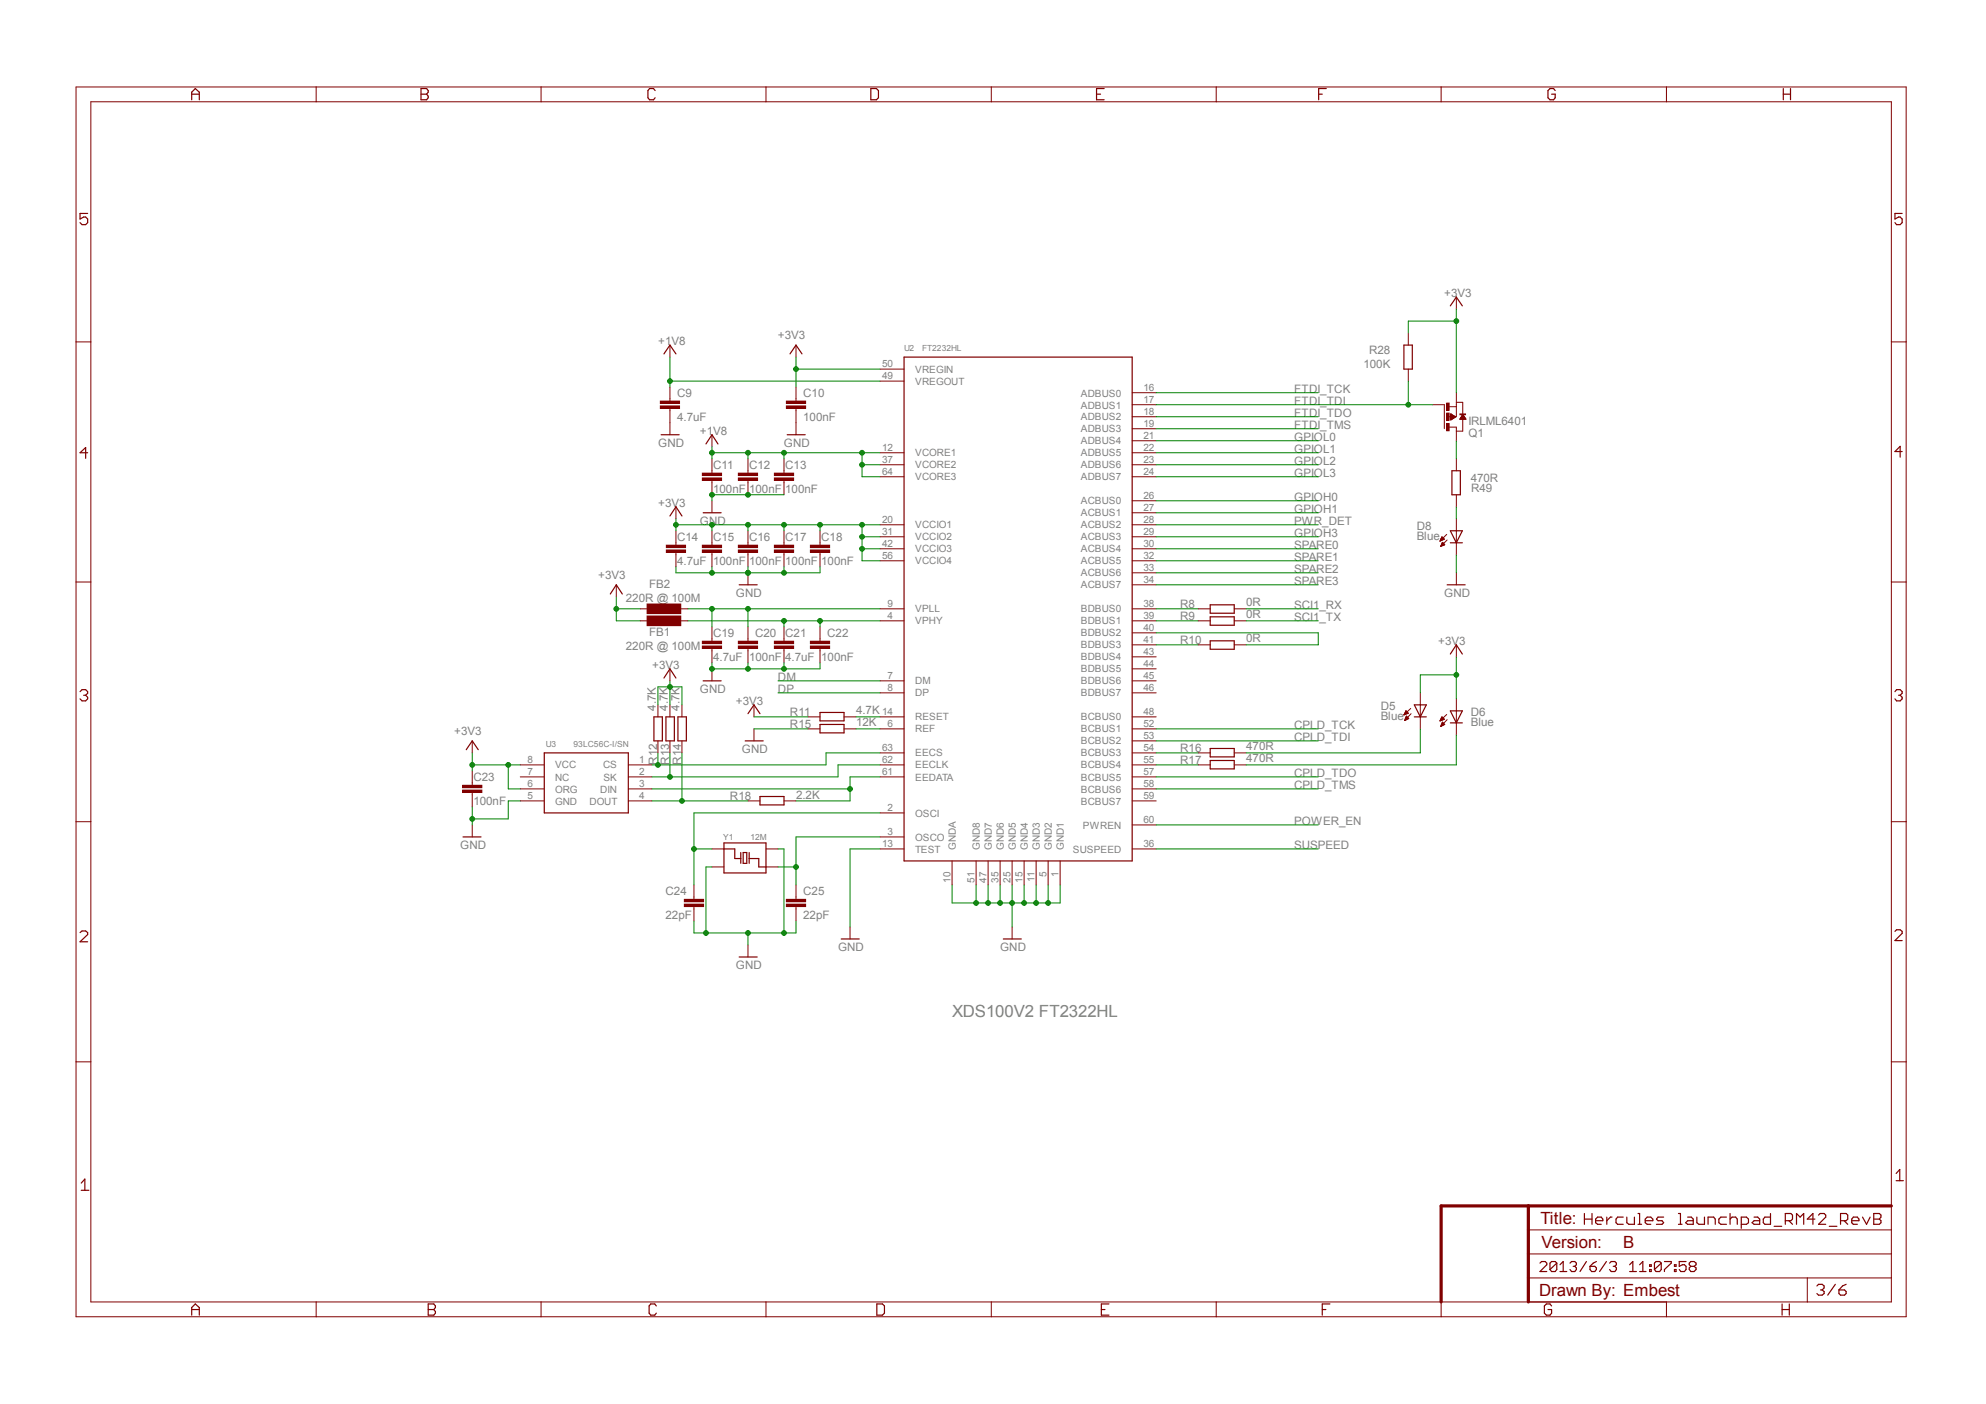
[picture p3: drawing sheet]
<svg xmlns="http://www.w3.org/2000/svg" width="420mm" height="297mm" viewBox="0 0 420 297" stroke-linecap="round" stroke-linejoin="round" font-family="sans-serif">
<g fill="none" stroke="#800000" stroke-width=".21">
<path d="M16.1 18.4h387.2v260.2h-387.2zM66.9 18.4v3.1M114.5 18.4v3.1M162.1 18.4v3.1M209.7 18.4v3.1M257.3 18.4v3.1M304.9 18.4v3.1M352.6 18.4v3.1M19.2 21.5h380.9v253.9h-380.9zM16.1 72.3h3.1M141.7 73v2.6M168.4 73v2.6"/>
<path d="M186.2 78.1h5.1M400.1 72.3h3.2M141.7 89.4v2.6M150.6 92v2.5M168.4 89.4v2.6M186.2 98.3h5.1M186.2 95.8h5.1M186.2 80.6h5.1M239.5 98.3h5.1M239.5 95.8h5.1M239.5 93.2h5.1M239.5 90.7h5.1"/>
<path d="M239.5 88.2h5.1M239.5 85.6h5.1M239.5 83.1h5.1M143 107.2v2.6M150.6 105.9v2.6M186.2 111h5.1M186.2 113.6h5.1M186.2 116.1h5.1M186.2 100.9h5.1M186.2 118.6h5.1M239.5 111h5.1M239.5 113.6h5.1"/>
<path d="M239.5 116.1h5.1M239.5 100.9h5.1M239.5 118.6h5.1M239.5 108.5h5.1M239.5 105.9h5.1M16.1 123.1h3.1M130.4 123.7v2.6M158.2 121.2v2.5M186.2 131.3h5.1M186.2 128.8h5.1M239.5 131.3h5.1M239.5 128.8h5.1"/>
<path d="M239.5 139h5.1M239.5 136.4h5.1M239.5 133.9h5.1M239.5 123.7h5.1M239.5 121.2h5.1M308.1 136.4v2.6M400.1 123.1h3.2M99.9 156.7v2.6M141.7 141.5v2.5M150.6 141.5v2.5M159.5 149.1v2.6M159.5 154.2v2.5"/>
<path d="M186.2 151.7h5.1M186.2 154.2h5.1M186.2 144h5.1M186.2 146.6h5.1M186.2 159.3h5.1M239.5 151.7h5.1M239.5 154.2h5.1M239.5 144h5.1M239.5 146.6h5.1M239.5 159.3h5.1M239.5 156.7h5.1M239.5 141.5h5.1"/>
<path d="M297 151.2h.1M297.1 151.2h.2M297.1 151.1h.3M297.2 151h.6M297.2 150.9h.7M297.2 152.4h.1M297.2 152.3h.2M297.3 150.8h.6M297.3 150.7h.5M297.3 152.3h.3M297.3 152.2h.5M297.3 152.1h.6"/>
<path d="M297.3 150.7h.4M297.3 150.6h.3M297.3 150.5h.2M297.3 152h.7M297.3 151.9h.6M297.4 150.4l-.4 .8M297.4 150.4l.5 .5M297.4 150.4h.1M297.4 151.8h.5M297.4 151.8h.4M297.5 151.7h.2M297.5 151.6h.1"/>
<path d="M297.9 150.9l-.9 .3M298 152l-.5-.5-.3 .9M298 152l-.8 .4M298.4 149.9l-1.4 1.3M298.5 151l-1.3 1.4M300.5 146.6v7.6M304.7 152.4h.3M304.7 152.3h.5M304.7 152.5h.1M304.8 152.3h.6M304.8 152.2h.8M304.8 153.6h.2"/>
<path d="M304.9 152.1h.6M304.9 152h.5M304.9 151.9h.4M304.9 153.5h.2M304.9 153.4h.4M304.9 153.4h.6M305 151.8h.2M305 151.8h.1M305 153.3h.6M305 153.2h.5M305.1 153.1h.4M305.1 153h.3"/>
<path d="M305.1 152.9h.2M305.1 152.9h.1M305.6 152.2l-.5-.5-.5 .8M305.6 152.2l-1 .3M305.6 153.3l-.5-.5-.3 .9M305.6 153.3l-.8 .4M306.1 151.2l-1.5 1.3M306.2 152.3l-1.4 1.4M308.1 147.9v7.6M16.1 173.8h3.1M99.9 174.5v2.6M110.1 161.8h5"/>
<path d="M110.1 164.4h5M110.1 169.4h5M110.1 166.9h5M132.9 161.8h5M132.9 164.4h5M132.9 169.4h5M132.9 166.9h5M150.6 179.6h2.6M162.1 179.6h2.5M186.2 161.8h5.1M186.2 164.4h5.1M186.2 172h5.1"/>
<path d="M186.2 177.1h5.1M186.2 179.6h5.1M239.5 161.8h5.1M239.5 164.4h5.1M239.5 179.6h5.1M239.5 174.5h5.1M239.5 169.4h5.1M239.5 166.9h5.1M400.1 173.8h3.2M150.6 183.4h2.6M158.2 199.9v2.6M162.1 183.4h2.5"/>
<path d="M179.8 196.1v2.6M201.4 182.1v5.1M206.5 182.1v5.1M209 182.1v5.1M211.6 182.1v5.1M214.1 182.1v5.1M214.1 196.1v2.6M216.7 182.1v5.1M219.2 182.1v5.1M221.7 182.1v5.1M224.3 182.1v5.1M16.1 224.6h3.1"/>
<path d="M400.1 224.6h3.2M66.9 275.4v3.2M114.5 275.4v3.2M162.1 275.4v3.2M209.7 275.4v3.2M257.3 275.4v3.2M304.9 275.4v3.2M323.3 270.4h76.8M323.3 265.3h76.8M323.3 260.2h76.8M352.6 275.4v3.2M382.4 270.4v5"/>
</g>
<path d="M323.3 255.1v20.3M400.1 255.1h-95.2v20.3" fill="none" stroke="#800000" stroke-width=".68"/>
<g fill="none" stroke="#800000" stroke-width=".25">
<path d="M40.6 19.9h1.6M89.1 18.7h1.2l.3 .5v.3l-.3 .4 .3 .4v.4l-.3 .4h-1.2zM89.1 19.9h1.2M138.6 19.2l-.3-.5h-.9l-.3 .5v1.5l.3 .4h.9l.3-.4M184.2 18.7h1.2l.4 .5v1.5l-.4 .4h-1.2zM232 19.9h.8M233.6 18.7h-1.6v2.4h1.6M279 19.9h.7M280.6 18.7h-1.6v2.4M329 19.2l-.3-.5h-.8l-.4 .5v1.5l.4 .4h.8l.3-.4v-.8h-.7M377.3 18.7v2.4M377.3 19.9h1.5"/>
<path d="M378.8 18.7v2.4M40.6 21.1v-1.6l.7-.8 .9 .8v1.6M18.5 45.2h-1.6v1.1l.8-.4h.4l.4 .4v.8l-.4 .4h-.7l-.5-.4M402.4 45.2h-1.5v1.1l.8-.4h.3l.4 .4v.8l-.4 .4h-.8l-.3-.4M140.5 74.9l1.2-1.9 1.3 1.9M167.1 74.9l1.3-1.9 1.3 1.9M191.3 75.6h48.2v106.5h-48.2zM18.5 95.8h-1.6l1.2-1.1v2.3M139.9 92h3.8M149.4 93.9l1.2-1.9 1.3 1.9M166.5 92h3.8M402.4 95.5h-1.5l1.1-1.1v2.3"/>
<path d="M141.7 109.2l1.3-2 1.3 2M148.8 108.5h3.8M129.1 125.7l1.3-2 1.3 2M156.4 123.7h3.8M306.8 138.4l1.3-2 1.3 2M16.9 146.3l.5-.4h.7l.4 .4v.4l-.4 .4M17.7 147.1h.4M18.1 147.1l.4 .4v.4l-.4 .4h-.7l-.5-.4M98.6 158.6l1.3-1.9 1.3 1.9M115.1 159.3h17.8v12.7h-17.8zM140.5 143.5l1.2-2 1.3 2M148.8 144h3.8"/>
<path d="M157.6 156.7h3.9M158.2 151l1.3-1.9 1.3 1.9M299.2 149.1h2.6l-1.3 2.6zM299.2 151.7h2.6M306.8 150.4h2.6l-1.3 2.5zM306.8 152.9h2.6M400.9 146.3l.3-.4h.8l.4 .4v.4l-.4 .4M401.7 147.1h.3M402 147.1l.4 .4v.4l-.4 .4h-.8l-.3-.4M98 177.1h3.8M153.2 178.3h8.9v6.4h-8.9zM153.2 179.6h2.2v2h1.3"/>
<path d="M16.9 197.3l.5-.3h.7l.4 .3v.4l-1.6 1.5h1.6M156.7 180.4v2.3M157.2 180.4h.8v2.3h-.8zM158.5 180.4v2.3M158.5 181.6h2v1.8h1.6M178 198.7h3.8M212.3 198.7h3.8M400.9 197l.3-.3h.8l.4 .3v.5l-1.5 1.5h1.5M156.4 202.5h3.8M17.2 250.3l.7-.8v2.3M17.2 251.8h1.6M335.2 256.7v2.3"/>
<path d="M335.2 257.9h1.6M336.8 256.7v2.3M337.6 258.3h1.5v-.4l-.3-.4h-.8l-.4 .4v.8l.4 .3h.8M339.9 257.5v1.5M341 257.5h-.3l-.8 .8M343.4 257.5h-1.2l-.3 .4v.8l.3 .3h1.2M344.2 257.5v1.2l.4 .3h1.2v-1.5M346.5 259h.8M346.5 256.7h.4v2.3M348.1 258.3h1.6v-.4l-.5-.4h-.7l-.4 .4v.8l.4 .3h.7M352 257.5h-1.2l-.4 .4 .4 .4h.8l.4 .4-.4 .3h-1.2M355.1 259h.8"/>
<path d="M355.1 256.7h.4v2.3M357 257.5h.8l.4 .4v1.1h-1.2l-.4-.3 .4-.4h1.2M359 257.5v1.2l.4 .3h1.2v-1.5M361.4 259v-1.5h1.1l.4 .4v1.1M365.3 257.5h-1.2l-.5 .4v.8l.5 .3h1.2M366 257.9l.4-.4h.8l.3 .4v1.1M366 256.7v2.3M368.4 259h1.1l.4-.3v-.8l-.4-.4h-1.1v2.4M371.1 257.5h.8l.4 .4v1.1h-1.2l-.4-.3 .4-.4h1.2M374.6 256.7v2.3h-1.2l-.4-.3v-.8l.4-.4h1.2M375.3 259.4h1.6M377.7 258.3h1.2l.3-.4v-.8l-.3-.4h-1.2v2.3"/>
<path d="M378.5 258.3l.7 .7M380.1 259v-2.3l.7 .8 .8-.8v2.3M384 257.9h-1.6l1.1-1.2v2.3M384.7 257.1l.4-.4h.8l.3 .4v.4l-1.5 1.5h1.5M387 259.4h1.6M389.4 258.3h1.2l.3-.4v-.8l-.3-.4h-1.2v2.3M390.1 258.3l.8 .7M391.8 258.3h1.5v-.4l-.4-.4h-.8l-.3 .4v.8l.3 .3h.8M394 257.5l.9 1.5 .7-1.5M396.4 257.9h1.2M396.4 256.7h1.2l.3 .4v.4l-.3 .4 .3 .4v.4l-.3 .3h-1.2zM401.2 248.3l.7-.9v2.4"/>
<path d="M401.2 249.8h1.5M40.6 278.2v-1.6l.7-.7 .9 .7v1.6M40.6 277.1h1.6M90.6 277.1h1.2M90.6 275.9h1.2l.3 .4v.3l-.3 .5 .3 .4v.3l-.3 .4h-1.2zM138.9 276.3l-.4-.4h-.8l-.4 .4v1.5l.4 .4h.8l.4-.4M185.5 275.9h1.2l.4 .4v1.5l-.4 .4h-1.2zM233 277.1h.8M234.6 275.9h-1.6v2.3h1.6M279.7 277.1h.8M281.3 275.9h-1.6v2.3M325.8 267.2l.3-.3h.8l.3 .3v.4l-1.4 1.4h1.4"/>
<path d="M328.3 276.3l-.4-.4h-.7l-.5 .4v1.5l.5 .4h.7l.4-.4v-.7h-.8M329.4 267.2v1.4l-.4 .4h-.7l-.4-.4M329.4 267.2l-.4-.3h-.7l-.4 .3v1.4M329.4 267.2l-1.5 1.4M330 269h1.5M330 267.6l.7-.7v2.1M332.1 267.2l.4-.3h.7l.3 .3v.4l-.3 .3M332.8 267.9h.4M333.2 267.9l.3 .4v.3l-.3 .4h-.7l-.4-.4M335.6 266.9l-1.3 2.1M336.4 267.9h1l.3 .4v.3l-.3 .4h-.7l-.3-.4zM337.7 266.9l-.6 .3-.7 .7"/>
<path d="M339.9 266.9l-1.5 2.1M340.5 267.2l.4-.3h.7l.4 .3v.4l-.4 .3M341.3 267.9h.3M341.6 267.9l.4 .4v.3l-.4 .4h-.7l-.4-.4M344.8 269h1.4M344.8 267.6l.6-.7v2.1M346.9 269h1.3M346.9 267.6l.7-.7v2.1M349 268.6h.3v.4h-.3zM349 267.6h.3v.3h-.3zM351.5 267.2v1.4l-.4 .4h-.7l-.4-.4M351.5 267.2l-.4-.3h-.7l-.4 .3v1.4"/>
<path d="M351.5 267.2l-1.5 1.4M352.1 266.9h1.5v.3l-1.5 1.4v.4M354.2 268.6h.4v.4h-.4zM354.2 267.6h.4v.3h-.4zM356.7 266.9h-1.4v1l.6-.3h.5l.3 .3v.7l-.3 .4h-.8l-.3-.4M357.7 267.9l-.3-.3v-.4l.3-.3h.7l.4 .3v.4l-.4 .3M357.7 267.9l-.3 .4v.3l.3 .4h.7l.4-.4v-.3l-.4-.4M357.7 267.9h.7M377 277.1h1.5M377 275.9v2.3M378.5 275.9v2.3M384.4 272.1l.3-.4h.8l.4 .4v.4l-.4 .4"/>
<path d="M385.1 272.9h.4M385.5 272.9l.4 .3v.5l-.4 .3h-.8l-.3-.3M388.3 271.7l-1.6 2.3M389 272.9h1.2l.4 .3v.5l-.4 .3h-.8l-.4-.3zM390.6 271.7l-.8 .4-.8 .8"/>
</g>
<path d="M136.9 127.8h7.1v2h-7.1z" fill-rule="evenodd" fill="#800000"/>
<path d="M135.5 128.8h2.4M136.9 127.8h7.1v2h-7.1zM143 128.8h2.5" fill="none" stroke="#800000" stroke-width=".21"/>
<path d="M136.9 130.3h7.1v2.1h-7.1z" fill-rule="evenodd" fill="#800000"/>
<path d="M141.7 84.4v.5M141.7 86.4v.5M135.5 131.3h2.4M136.9 130.3h7.1v2.1h-7.1zM143 131.3h2.5" fill="none" stroke="#800000" stroke-width=".21"/>
<path d="M139.7 85.9h4.1v.5h-4.1z" fill-rule="evenodd" fill="#800000"/>
<path d="M139.7 85.9h4.1v.5h-4.1z" fill="none" stroke="#800000" stroke-width=".21"/>
<path d="M139.7 84.9h4.1v.5h-4.1z" fill-rule="evenodd" fill="#800000"/>
<path d="M139.7 84.9h4.1v.5h-4.1zM141.7 81.9v2.5M141.7 86.9v2.5M143 114.8v.5M143 116.9v.5" fill="none" stroke="#800000" stroke-width=".21"/>
<path d="M141 116.4h4v.5h-4z" fill-rule="evenodd" fill="#800000"/>
<path d="M141 116.4h4v.5h-4z" fill="none" stroke="#800000" stroke-width=".21"/>
<path d="M141 115.3h4v.6h-4z" fill-rule="evenodd" fill="#800000"/>
<path d="M141 115.3h4v.6h-4zM143 112.3v2.5M143 117.4v2.5M150.6 135.2v.5M150.6 137.2v.5" fill="none" stroke="#800000" stroke-width=".21"/>
<path d="M148.6 136.7h4.1v.5h-4.1z" fill-rule="evenodd" fill="#800000"/>
<path d="M148.6 136.7h4.1v.5h-4.1z" fill="none" stroke="#800000" stroke-width=".21"/>
<path d="M148.6 135.7h4.1v.5h-4.1z" fill-rule="evenodd" fill="#800000"/>
<path d="M148.6 135.7h4.1v.5h-4.1zM150.6 132.6v2.6M150.6 137.7v2.5M165.9 135.2v.5M165.9 137.2v.5" fill="none" stroke="#800000" stroke-width=".21"/>
<path d="M163.8 136.7h4.1v.5h-4.1z" fill-rule="evenodd" fill="#800000"/>
<path d="M163.8 136.7h4.1v.5h-4.1z" fill="none" stroke="#800000" stroke-width=".21"/>
<path d="M163.8 135.7h4.1v.5h-4.1z" fill-rule="evenodd" fill="#800000"/>
<path d="M168.4 84.4v.5M168.4 86.4v.5M163.8 135.7h4.1v.5h-4.1zM165.9 132.6v2.6M165.9 137.7v2.5" fill="none" stroke="#800000" stroke-width=".21"/>
<path d="M166.4 85.9h4v.5h-4z" fill-rule="evenodd" fill="#800000"/>
<path d="M166.4 85.9h4v.5h-4z" fill="none" stroke="#800000" stroke-width=".21"/>
<path d="M166.4 84.9h4v.5h-4z" fill-rule="evenodd" fill="#800000"/>
<path d="M150.6 99.6v.5M166.4 84.9h4v.5h-4zM168.4 81.9v2.5M168.4 86.9v2.5M150.6 101.6v.5" fill="none" stroke="#800000" stroke-width=".21"/>
<path d="M148.6 101.1h4.1v.5h-4.1z" fill-rule="evenodd" fill="#800000"/>
<path d="M148.6 101.1h4.1v.5h-4.1z" fill="none" stroke="#800000" stroke-width=".21"/>
<path d="M148.6 100.1h4.1v.5h-4.1z" fill-rule="evenodd" fill="#800000"/>
<path d="M150.6 97.1v2.5M158.2 99.6v.5M148.6 100.1h4.1v.5h-4.1zM150.6 102.1v2.6M158.2 101.6v.5" fill="none" stroke="#800000" stroke-width=".21"/>
<path d="M156.2 101.1h4.1v.5h-4.1z" fill-rule="evenodd" fill="#800000"/>
<path d="M156.2 101.1h4.1v.5h-4.1z" fill="none" stroke="#800000" stroke-width=".21"/>
<path d="M156.2 100.1h4.1v.5h-4.1z" fill-rule="evenodd" fill="#800000"/>
<path d="M158.2 97.1v2.5M165.9 99.6v.5M156.2 100.1h4.1v.5h-4.1zM158.2 102.1v2.6M165.9 101.6v.5" fill="none" stroke="#800000" stroke-width=".21"/>
<path d="M163.8 101.1h4.1v.5h-4.1z" fill-rule="evenodd" fill="#800000"/>
<path d="M163.8 101.1h4.1v.5h-4.1z" fill="none" stroke="#800000" stroke-width=".21"/>
<path d="M163.8 100.1h4.1v.5h-4.1z" fill-rule="evenodd" fill="#800000"/>
<path d="M165.9 97.1v2.5M150.6 114.8v.5M150.6 116.9v.5M163.8 100.1h4.1v.5h-4.1zM165.9 102.1v2.6" fill="none" stroke="#800000" stroke-width=".21"/>
<path d="M148.6 116.4h4.1v.5h-4.1z" fill-rule="evenodd" fill="#800000"/>
<path d="M148.6 116.4h4.1v.5h-4.1z" fill="none" stroke="#800000" stroke-width=".21"/>
<path d="M148.6 115.3h4.1v.6h-4.1z" fill-rule="evenodd" fill="#800000"/>
<path d="M148.6 115.3h4.1v.6h-4.1zM150.6 112.3v2.5M150.6 117.4v2.5M158.2 114.8v.5M158.2 116.9v.5" fill="none" stroke="#800000" stroke-width=".21"/>
<path d="M156.2 116.4h4.1v.5h-4.1z" fill-rule="evenodd" fill="#800000"/>
<path d="M156.2 116.4h4.1v.5h-4.1z" fill="none" stroke="#800000" stroke-width=".21"/>
<path d="M156.2 115.3h4.1v.6h-4.1z" fill-rule="evenodd" fill="#800000"/>
<path d="M156.2 115.3h4.1v.6h-4.1zM158.2 112.3v2.5M158.2 117.4v2.5M165.9 114.8v.5M165.9 116.9v.5" fill="none" stroke="#800000" stroke-width=".21"/>
<path d="M163.8 116.4h4.1v.5h-4.1z" fill-rule="evenodd" fill="#800000"/>
<path d="M163.8 116.4h4.1v.5h-4.1z" fill="none" stroke="#800000" stroke-width=".21"/>
<path d="M163.8 115.3h4.1v.6h-4.1z" fill-rule="evenodd" fill="#800000"/>
<path d="M163.8 115.3h4.1v.6h-4.1zM165.9 112.3v2.5M165.9 117.4v2.5M173.5 114.8v.5M173.5 116.9v.5" fill="none" stroke="#800000" stroke-width=".21"/>
<path d="M171.4 116.4h4.1v.5h-4.1z" fill-rule="evenodd" fill="#800000"/>
<path d="M171.4 116.4h4.1v.5h-4.1z" fill="none" stroke="#800000" stroke-width=".21"/>
<path d="M171.4 115.3h4.1v.6h-4.1z" fill-rule="evenodd" fill="#800000"/>
<path d="M171.4 115.3h4.1v.6h-4.1zM173.5 112.3v2.5M173.5 117.4v2.5M99.9 165.6v.5M99.9 167.7v.5" fill="none" stroke="#800000" stroke-width=".21"/>
<path d="M97.9 167.2h4v.5h-4z" fill-rule="evenodd" fill="#800000"/>
<path d="M97.9 167.2h4v.5h-4z" fill="none" stroke="#800000" stroke-width=".21"/>
<path d="M97.9 166.1h4v.6h-4z" fill-rule="evenodd" fill="#800000"/>
<g fill="none" stroke="#800000" stroke-width=".21">
<path d="M158.2 135.2v.5M158.2 137.2v.5M253.5 128.8h2.5M253.5 131.3h2.5M253.5 136.4h2.5M261.1 128.8h2.6M261.1 131.3h2.6M261.1 136.4h2.6M139.2 149.1v2.6M139.2 156.7v2.6M141.7 149.1v2.6M141.7 156.7v2.6"/>
<path d="M144.3 149.1v2.6M144.3 156.7v2.6M170.9 151.7h2.6M170.9 154.2h2.6M178.6 151.7h2.5M178.6 154.2h2.5M253.5 159.3h2.5M261.1 159.3h2.6M97.9 166.1h4v.6h-4zM99.9 163.1v2.5M99.9 168.2v2.5M158.2 169.4h2.6"/>
<path d="M165.9 169.4h2.5M253.5 161.8h2.5M261.1 161.8h2.6"/>
</g>
<path d="M256 128h5.1v1.7h-5.1zM256 130.5h5.1v1.8h-5.1zM256 135.6h5.1v1.8h-5.1zM138.3 151.7h1.8v5h-1.8zM140.9 151.7h1.8v5h-1.8zM143.4 151.7h1.8v5h-1.8zM173.5 150.7h5.1v1.8h-5.1zM173.5 153.3h5.1v1.8h-5.1zM256 158.4h5.1v1.7h-5.1zM160.8 168.5h5.1v1.8h-5.1zM256 160.9h5.1v1.8h-5.1z" fill="none" stroke="#800000" stroke-width=".25"/>
<path d="M156.2 136.7h4.1v.5h-4.1z" fill-rule="evenodd" fill="#800000"/>
<path d="M156.2 136.7h4.1v.5h-4.1z" fill="none" stroke="#800000" stroke-width=".21"/>
<path d="M156.2 135.7h4.1v.5h-4.1z" fill-rule="evenodd" fill="#800000"/>
<path d="M156.2 135.7h4.1v.5h-4.1zM158.2 132.6v2.6M158.2 137.7v2.5M173.5 135.2v.5M173.5 137.2v.5" fill="none" stroke="#800000" stroke-width=".21"/>
<path d="M171.4 136.7h4.1v.5h-4.1z" fill-rule="evenodd" fill="#800000"/>
<path d="M171.4 136.7h4.1v.5h-4.1z" fill="none" stroke="#800000" stroke-width=".21"/>
<path d="M171.4 135.7h4.1v.5h-4.1z" fill-rule="evenodd" fill="#800000"/>
<path d="M171.4 135.7h4.1v.5h-4.1zM173.5 132.6v2.6M173.5 137.7v2.5M168.4 189.8v.5M168.4 191.8v.5" fill="none" stroke="#800000" stroke-width=".21"/>
<path d="M166.4 191.3h4v.5h-4z" fill-rule="evenodd" fill="#800000"/>
<path d="M166.4 191.3h4v.5h-4z" fill="none" stroke="#800000" stroke-width=".21"/>
<path d="M166.4 190.3h4v.5h-4z" fill-rule="evenodd" fill="#800000"/>
<path d="M146.8 189.8v.5M146.8 191.8v.5M166.4 190.3h4v.5h-4zM168.4 187.2v2.6M168.4 192.3v2.5" fill="none" stroke="#800000" stroke-width=".21"/>
<path d="M144.8 191.3h4v.5h-4z" fill-rule="evenodd" fill="#800000"/>
<path d="M144.8 191.3h4v.5h-4z" fill="none" stroke="#800000" stroke-width=".21"/>
<path d="M144.8 190.3h4v.5h-4z" fill-rule="evenodd" fill="#800000"/>
<path d="M305.6 85.6v5.1M306.6 86h1.5M306.6 90.4h1.5v.3M308.1 85.6v2.6h-1.7M308.1 85.1h1.4v2.6M309.5 88.6v2.6h-1.4M144.8 190.3h4v.5h-4zM146.8 187.2v2.6M146.8 192.3v2.5" fill="none" stroke="#800000" stroke-width=".21"/>
<path d="M306.1 89.6h.5v1.5h-.5z" fill-rule="evenodd" fill="#800000"/>
<path d="M306.1 89.6h.5v1.5h-.5z" fill="none" stroke="#800000" stroke-width=".21"/>
<path d="M306.1 87.4h.5v1.5h-.5z" fill-rule="evenodd" fill="#800000"/>
<path d="M306.1 87.4h.5v1.5h-.5z" fill="none" stroke="#800000" stroke-width=".21"/>
<path d="M306.1 85.3h.5v1.5h-.5z" fill-rule="evenodd" fill="#800000"/>
<path d="M306.1 85.3h.5v1.5h-.5z" fill="none" stroke="#800000" stroke-width=".21"/>
<path d="M308.9 87.6h1.1v.1h-1.1z" fill-rule="evenodd" fill="#800000"/>
<g fill="none" stroke="#800000" stroke-width=".21">
<path d="M297.9 70.5v2.5M297.9 78.1v2.5M308.1 62.9v2.5M303 85.6h2.6M306.9 87.6l1 .6M306.9 87.6v1.2M306.9 88.8h.1M306.9 88.8h.2M306.9 88.7h.4M306.9 88.6h.5M306.9 88.5h.6M306.9 88.4h.8"/>
<path d="M306.9 88.3h.9M306.9 88.3h1M306.9 88.2h1M306.9 88.1h.9M306.9 88h.7M306.9 87.9h.6M306.9 87.8h.4M306.9 87.7h.3M306.9 87.7h.2M306.9 87.6h.1M307.9 88.2l-1 .6M308.1 83.1v2.5"/>
<path d="M308.1 90.7v2.5M308.1 97.1v2.5M308.9 87.6h1.1v.1h-1.1zM308.9 88.6h1.1M308.9 88.5h1.1M309 88.4h1M309 88.3h.9M309.1 88.3h.7M309.2 88.2h.6M309.2 88.1h.5M309.3 88h.3M309.3 87.9h.3"/>
<path d="M309.4 87.8h.1M309.5 87.7l.6 1h-1.2zM309.5 87.7h.1M304.7 114.4h.1M304.7 114.3h.3M304.7 114.2h.5M304.8 114.2h.6M304.8 114.1h.8M304.8 115.5h.2M304.9 114h.6M304.9 113.9h.5M304.9 115.4h.4"/>
<path d="M304.9 115.3h.6M305 113.8h.2M305 113.7h.1M305 115.3h.6M305 115.2h.6M305 115.1h.5M305.1 113.7h.1M305.1 115h.4M305.1 114.9h.3M305.1 114.8l-.3 .8M305.1 114.8l.5 .5M305.1 114.8h.2"/>
<path d="M305.1 114.8h.1M305.6 114.1l-.5-.5-.5 .9M305.6 114.1l-1 .4M305.6 115.3l-.8 .3M306.1 113.1l-1.5 1.4M306.2 114.2l-1.4 1.4M308.1 104.7v2.5M308.1 109.8v7.6M308.1 121.2v2.5"/>
</g>
<path d="M297 73h1.8v5.1h-1.8zM306.8 64.7l1.3-1.8 1.3 1.8M307.2 99.6h1.7v5.1h-1.7zM306.8 112.3h2.6l-1.3 2.5zM306.8 114.8h2.6M306.2 123.7h3.8" fill="none" stroke="#800000" stroke-width=".25"/>
<path d="M130.4 126.3v5h5.1M130.4 128.8h5.1M164.6 144h21.6M164.6 146.6h21.6" fill="none" stroke="#008000" stroke-width=".21"/>
<circle cx="130.4" cy="128.8" r=".5" fill="#008000"/>
<g fill="none" stroke="#008000" stroke-width=".21">
<path d="M168.4 75.6v6.3M168.4 78.1h17.8"/>
<circle cx="130.4" cy="128.8" r=".5"/>
</g>
<circle cx="168.4" cy="78.1" r=".5" fill="#008000"/>
<g fill="none" stroke="#008000" stroke-width=".21">
<path d="M173.5 111h12.7"/>
<circle cx="168.4" cy="78.1" r=".5"/>
</g>
<circle cx="182.4" cy="111" r=".5" fill="#008000"/>
<g fill="none" stroke="#008000" stroke-width=".21">
<path d="M150.6 111h22.9M182.4 111v7.6h3.8M182.4 116.1h3.8"/>
<circle cx="182.4" cy="111" r=".5"/>
</g>
<circle cx="182.4" cy="116.1" r=".5" fill="#008000"/>
<g fill="none" stroke="#008000" stroke-width=".21">
<path d="M182.4 113.6h3.8"/>
<circle cx="182.4" cy="116.1" r=".5"/>
</g>
<circle cx="182.4" cy="113.6" r=".5" fill="#008000"/>
<g fill="none" stroke="#008000" stroke-width=".21">
<path d="M173.5 111v1.3"/>
<circle cx="182.4" cy="113.6" r=".5"/>
</g>
<circle cx="173.5" cy="111" r=".5" fill="#008000"/>
<g fill="none" stroke="#008000" stroke-width=".21">
<path d="M158.2 111v1.3"/>
<circle cx="173.5" cy="111" r=".5"/>
</g>
<circle cx="158.2" cy="111" r=".5" fill="#008000"/>
<g fill="none" stroke="#008000" stroke-width=".21">
<path d="M165.9 111v1.3"/>
<circle cx="158.2" cy="111" r=".5"/>
</g>
<circle cx="165.9" cy="111" r=".5" fill="#008000"/>
<g fill="none" stroke="#008000" stroke-width=".21">
<path d="M143 109.8v2.5M150.6 111v1.3"/>
<circle cx="165.9" cy="111" r=".5"/>
</g>
<circle cx="150.6" cy="111" r=".5" fill="#008000"/>
<g fill="none" stroke="#008000" stroke-width=".21">
<path d="M143 111h7.6"/>
<circle cx="150.6" cy="111" r=".5"/>
</g>
<circle cx="143" cy="111" r=".5" fill="#008000"/>
<g fill="none" stroke="#008000" stroke-width=".21">
<path d="M159.5 151.7h11.4M110.1 161.8h-2.6v5.1h2.6"/>
<circle cx="143" cy="111" r=".5"/>
</g>
<circle cx="107.5" cy="161.8" r=".5" fill="#008000"/>
<g fill="none" stroke="#008000" stroke-width=".21">
<path d="M99.9 159.3v3.8M99.9 161.8h7.6"/>
<circle cx="107.5" cy="161.8" r=".5"/>
</g>
<circle cx="99.9" cy="161.8" r=".5" fill="#008000"/>
<g fill="none" stroke="#008000" stroke-width=".21">
<path d="M141.7 144v5.1M141.7 145.3h-2.5v3.8"/>
<circle cx="99.9" cy="161.8" r=".5"/>
</g>
<circle cx="141.7" cy="145.3" r=".5" fill="#008000"/>
<g fill="none" stroke="#008000" stroke-width=".21">
<path d="M308.1 139v8.9M141.7 145.3h2.6v3.8M308.1 142.8h-7.6v3.8"/>
<circle cx="141.7" cy="145.3" r=".5"/>
</g>
<circle cx="308.1" cy="142.8" r=".5" fill="#008000"/>
<g fill="none" stroke="#008000" stroke-width=".21">
<path d="M308.1 65.4v17.7M308.1 67.9h-10.2v2.6"/>
<circle cx="308.1" cy="142.8" r=".5"/>
</g>
<circle cx="308.1" cy="67.9" r=".5" fill="#008000"/>
<g fill="none" stroke="#008000" stroke-width=".21">
<path d="M145.5 128.8h40.7M150.6 128.8v3.8"/>
<circle cx="308.1" cy="67.9" r=".5"/>
</g>
<circle cx="150.6" cy="128.8" r=".5" fill="#008000"/>
<g fill="none" stroke="#008000" stroke-width=".21">
<path d="M158.2 128.8v3.8"/>
<circle cx="150.6" cy="128.8" r=".5"/>
</g>
<circle cx="158.2" cy="128.8" r=".5" fill="#008000"/>
<g fill="none" stroke="#008000" stroke-width=".21">
<path d="M145.5 131.3h40.7M165.9 131.3v1.3"/>
<circle cx="158.2" cy="128.8" r=".5"/>
</g>
<circle cx="165.9" cy="131.3" r=".5" fill="#008000"/>
<g fill="none" stroke="#008000" stroke-width=".21">
<path d="M173.5 131.3v1.3"/>
<circle cx="165.9" cy="131.3" r=".5"/>
</g>
<circle cx="173.5" cy="131.3" r=".5" fill="#008000"/>
<circle cx="173.5" cy="131.3" r=".5" fill="none" stroke="#008000" stroke-width=".21"/>
<circle cx="150.6" cy="141.5" r=".5" fill="#008000"/>
<g fill="none" stroke="#008000" stroke-width=".21">
<path d="M150.6 140.2v1.3M165.9 140.2v1.3h7.6v-1.3"/>
<circle cx="150.6" cy="141.5" r=".5"/>
</g>
<circle cx="165.9" cy="141.5" r=".5" fill="#008000"/>
<g fill="none" stroke="#008000" stroke-width=".21">
<path d="M150.6 141.5h15.3M158.2 140.2v1.3"/>
<circle cx="165.9" cy="141.5" r=".5"/>
</g>
<circle cx="158.2" cy="141.5" r=".5" fill="#008000"/>
<g fill="none" stroke="#008000" stroke-width=".21">
<path d="M158.2 104.7h-7.6v1.2"/>
<circle cx="158.2" cy="141.5" r=".5"/>
</g>
<circle cx="150.6" cy="104.7" r=".5" fill="#008000"/>
<g fill="none" stroke="#008000" stroke-width=".21">
<path d="M158.2 104.7h7.7"/>
<circle cx="150.6" cy="104.7" r=".5"/>
</g>
<circle cx="158.2" cy="104.7" r=".5" fill="#008000"/>
<g fill="none" stroke="#008000" stroke-width=".21">
<path d="M173.5 119.9v1.3h-15.3"/>
<circle cx="158.2" cy="104.7" r=".5"/>
</g>
<circle cx="158.2" cy="121.2" r=".5" fill="#008000"/>
<g fill="none" stroke="#008000" stroke-width=".21">
<path d="M165.9 119.9v1.3"/>
<circle cx="158.2" cy="121.2" r=".5"/>
</g>
<circle cx="165.9" cy="121.2" r=".5" fill="#008000"/>
<g fill="none" stroke="#008000" stroke-width=".21">
<path d="M158.2 119.9v1.3"/>
<circle cx="165.9" cy="121.2" r=".5"/>
</g>
<circle cx="158.2" cy="121.2" r=".5" fill="#008000"/>
<g fill="none" stroke="#008000" stroke-width=".21">
<path d="M143 119.9v1.3h15.2M150.6 119.9v1.3"/>
<circle cx="158.2" cy="121.2" r=".5"/>
</g>
<circle cx="150.6" cy="121.2" r=".5" fill="#008000"/>
<g fill="none" stroke="#008000" stroke-width=".21">
<path d="M159.5 154.2h11.4M146.8 194.8v2.6h21.6v-2.6M158.2 197.4v2.5"/>
<circle cx="150.6" cy="121.2" r=".5"/>
</g>
<circle cx="158.2" cy="197.4" r=".5" fill="#008000"/>
<g fill="none" stroke="#008000" stroke-width=".21">
<path d="M164.6 179.6h1.3v17.8"/>
<circle cx="158.2" cy="197.4" r=".5"/>
</g>
<circle cx="165.9" cy="197.4" r=".5" fill="#008000"/>
<g fill="none" stroke="#008000" stroke-width=".21">
<path d="M150.6 183.4h-1.2v14"/>
<circle cx="165.9" cy="197.4" r=".5"/>
</g>
<circle cx="149.4" cy="197.4" r=".5" fill="#008000"/>
<g fill="none" stroke="#008000" stroke-width=".21">
<path d="M201.4 187.2v3.8h22.9v-3.8M206.5 187.2v3.8"/>
<circle cx="149.4" cy="197.4" r=".5"/>
</g>
<circle cx="206.5" cy="191" r=".5" fill="#008000"/>
<g fill="none" stroke="#008000" stroke-width=".21">
<path d="M209 187.2v3.8"/>
<circle cx="206.5" cy="191" r=".5"/>
</g>
<circle cx="209" cy="191" r=".5" fill="#008000"/>
<g fill="none" stroke="#008000" stroke-width=".21">
<path d="M211.6 187.2v3.8"/>
<circle cx="209" cy="191" r=".5"/>
</g>
<circle cx="211.6" cy="191" r=".5" fill="#008000"/>
<g fill="none" stroke="#008000" stroke-width=".21">
<path d="M214.1 187.2v3.8"/>
<circle cx="211.6" cy="191" r=".5"/>
</g>
<circle cx="214.1" cy="191" r=".5" fill="#008000"/>
<g fill="none" stroke="#008000" stroke-width=".21">
<path d="M214.1 191v5.1M216.7 187.2v3.8"/>
<circle cx="214.1" cy="191" r=".5"/>
</g>
<circle cx="216.7" cy="191" r=".5" fill="#008000"/>
<g fill="none" stroke="#008000" stroke-width=".21">
<path d="M219.2 187.2v3.8"/>
<circle cx="216.7" cy="191" r=".5"/>
</g>
<circle cx="219.2" cy="191" r=".5" fill="#008000"/>
<g fill="none" stroke="#008000" stroke-width=".21">
<path d="M221.7 187.2v3.8"/>
<circle cx="219.2" cy="191" r=".5"/>
</g>
<circle cx="221.7" cy="191" r=".5" fill="#008000"/>
<g fill="none" stroke="#008000" stroke-width=".21">
<path d="M99.9 170.7v3.8M110.1 169.4h-2.6v3.9h-7.6"/>
<circle cx="221.7" cy="191" r=".5"/>
</g>
<circle cx="99.9" cy="173.3" r=".5" fill="#008000"/>
<g fill="none" stroke="#008000" stroke-width=".21">
<path d="M308.1 117.4v3.8M181.1 154.2h5.1M181.1 151.7h5.1M146.8 179.6h3.8M186.2 179.6h-6.4v16.5M186.2 172h-39.4v15.2"/>
<circle cx="99.9" cy="173.3" r=".5"/>
</g>
<circle cx="146.8" cy="179.6" r=".5" fill="#008000"/>
<g fill="none" stroke="#008000" stroke-width=".21">
<path d="M186.2 177.1h-17.8v10.1M164.6 183.4h3.8"/>
<circle cx="146.8" cy="179.6" r=".5"/>
</g>
<circle cx="168.4" cy="183.4" r=".5" fill="#008000"/>
<g fill="none" stroke="#008000" stroke-width=".21">
<path d="M139.2 159.3v2.5M186.2 159.3h-11.4v2.5h-36.9"/>
<circle cx="168.4" cy="183.4" r=".5"/>
</g>
<circle cx="139.2" cy="161.8" r=".5" fill="#008000"/>
<g fill="none" stroke="#008000" stroke-width=".21">
<path d="M141.7 159.3v5.1M186.2 161.8h-8.9v2.6h-39.4"/>
<circle cx="139.2" cy="161.8" r=".5"/>
</g>
<circle cx="141.7" cy="164.4" r=".5" fill="#008000"/>
<g fill="none" stroke="#008000" stroke-width=".21">
<path d="M186.2 164.4h-6.4v5"/>
<circle cx="141.7" cy="164.4" r=".5"/>
</g>
<circle cx="179.8" cy="166.9" r=".5" fill="#008000"/>
<g fill="none" stroke="#008000" stroke-width=".21">
<path d="M144.3 159.3v10.1M137.9 166.9h41.9M137.9 169.4h20.3M168.4 169.4h11.4"/>
<circle cx="179.8" cy="166.9" r=".5"/>
</g>
<circle cx="144.3" cy="169.4" r=".5" fill="#008000"/>
<g fill="none" stroke="#008000" stroke-width=".21">
<path d="M244.6 83.1h34.3M244.6 85.6h58.4M297.9 80.6v5"/>
<circle cx="144.3" cy="169.4" r=".5"/>
</g>
<circle cx="297.9" cy="85.6" r=".5" fill="#008000"/>
<g fill="none" stroke="#008000" stroke-width=".21">
<path d="M141.7 75.6v6.3M141.7 80.6h44.5M244.6 88.2h34.3M244.6 90.7h34.3M244.6 93.2h34.3M244.6 95.8h34.3M244.6 98.3h34.3M244.6 100.9h34.3M244.6 105.9h34.3M244.6 108.5h34.3M244.6 111h34.3M244.6 113.6h34.3"/>
<path d="M244.6 116.1h34.3M244.6 118.6h34.3M244.6 121.2h34.3M244.6 123.7h34.3M244.6 128.8h8.9M244.6 131.3h8.9M244.6 133.9h34.3v2.5h-15.2M244.6 136.4h8.9M263.7 128.8h15.2M263.7 131.3h15.2M244.6 154.2h34.3M244.6 156.7h34.3"/>
<path d="M244.6 159.3h8.9M300.5 154.2v5.1h-36.8M308.1 155.5v6.3h-44.4M244.6 161.8h8.9M244.6 164.4h34.3M244.6 166.9h34.3M244.6 179.6h34.3M244.6 174.5h34.3"/>
<circle cx="297.9" cy="85.6" r=".5"/>
</g>
<circle cx="141.7" cy="80.6" r=".5" fill="#008000"/>
<g fill="none" stroke="#008000" stroke-width=".21">
<path d="M186.2 95.8h-3.8v5.1h3.8"/>
<circle cx="141.7" cy="80.6" r=".5"/>
</g>
<circle cx="182.4" cy="95.8" r=".5" fill="#008000"/>
<g fill="none" stroke="#008000" stroke-width=".21">
<path d="M150.6 95.8v1.3M182.4 95.8h-24.2v1.3"/>
<circle cx="182.4" cy="95.8" r=".5"/>
</g>
<circle cx="158.2" cy="95.8" r=".5" fill="#008000"/>
<g fill="none" stroke="#008000" stroke-width=".21">
<path d="M165.9 95.8v1.3"/>
<circle cx="158.2" cy="95.8" r=".5"/>
</g>
<circle cx="165.9" cy="95.8" r=".5" fill="#008000"/>
<g fill="none" stroke="#008000" stroke-width=".21">
<path d="M150.6 95.8h7.6M182.4 98.3h3.8"/>
<circle cx="165.9" cy="95.8" r=".5"/>
</g>
<circle cx="182.4" cy="98.3" r=".5" fill="#008000"/>
<g fill="none" stroke="#008000" stroke-width=".21">
<path d="M150.6 94.5v1.3"/>
<circle cx="182.4" cy="98.3" r=".5"/>
</g>
<circle cx="150.6" cy="95.8" r=".5" fill="#008000"/>
<g fill="none" stroke="#008000" stroke-width=".21">
<path d="M308.1 93.2v3.9M308.1 107.2v2.6"/>
<circle cx="150.6" cy="95.8" r=".5"/>
</g>
<text font-size="3.6" fill="#808080" x="201.4" y="215.2">XDS100V2 FT2322HL</text>
<g font-size="3.6" fill="#800000">
<text x="325.9" y="259">Title:</text>
<text x="326.1" y="264.1">Version:</text>
<text x="343.4" y="264.1">B</text>
<text x="325.6" y="274.3">Drawn By: Embest</text>
</g>
<g font-size="2.5" fill="#808080">
<text x="305.6" y="62.9">+3V3</text>
<text x="164.6" y="71.7">+3V3</text>
<text x="139.3" y="73">+1V8</text>
<text x="288.5" y="77.8">100K</text>
<text x="289.6" y="75">R28</text>
<text x="273.8" y="83.2">FTDI_TCK</text>
<text x="143.3" y="89.1">4.7uF</text>
<text x="143.3" y="84">C9</text>
<text x="169.9" y="89.1">100nF</text>
<text x="169.9" y="84">C10</text>
<text x="273.8" y="85.7">FTDI_TDI</text>
<text x="273.8" y="88.2">FTDI_TDO</text>
<text x="310.6" y="89.9">IRLML6401</text>
<text x="139.3" y="94.5">GND</text>
<text x="148.1" y="92">+1V8</text>
<text x="165.9" y="94.5">GND</text>
<text x="273.8" y="90.7">FTDI_TMS</text>
<text x="273.8" y="93.2">GPIOL0</text>
<text x="273.8" y="95.8">GPIOL1</text>
<text x="310.6" y="92.5">Q1</text>
<text x="150.9" y="99.3">C11</text>
<text x="158.5" y="99.3">C12</text>
<text x="166.1" y="99.3">C13</text>
<text x="273.8" y="98.3">GPIOL2</text>
<text x="273.8" y="100.9">GPIOL3</text>
<text x="311.1" y="101.9">470R</text>
<text x="139.3" y="107.2">+3V3</text>
<text x="150.9" y="104.3">100nF</text>
<text x="158.5" y="104.3">100nF</text>
<text x="166.1" y="104.3">100nF</text>
<text x="273.8" y="105.9">GPIOH0</text>
<text x="311.2" y="104.2">R49</text>
<text x="148.1" y="111">GND</text>
<text x="273.8" y="108.5">GPIOH1</text>
<text x="273.8" y="111">PWR_DET</text>
<text x="273.8" y="113.6">GPIOH3</text>
<text x="299.7" y="112">D8</text>
<text x="143.3" y="119.6">4.7uF</text>
<text x="143.3" y="114.5">C14</text>
<text x="150.9" y="119.6">100nF</text>
<text x="150.9" y="114.5">C15</text>
<text x="158.5" y="119.6">100nF</text>
<text x="158.5" y="114.5">C16</text>
<text x="166.1" y="119.6">100nF</text>
<text x="166.1" y="114.5">C17</text>
<text x="173.7" y="119.6">100nF</text>
<text x="173.7" y="114.5">C18</text>
<text x="273.8" y="116.1">SPARE0</text>
<text x="273.8" y="118.6">SPARE1</text>
<text x="299.7" y="114.2">Blue</text>
<text x="126.6" y="122.5">+3V3</text>
<text x="137.3" y="124.5">FB2</text>
<text x="273.8" y="121.2">SPARE2</text>
<text x="273.8" y="123.7">SPARE3</text>
<text x="132.4" y="127.3">220R @ 100M</text>
<text x="155.7" y="126.3">GND</text>
<text x="249.7" y="128.6">R8</text>
<text x="249.7" y="131.1">R9</text>
<text x="263.7" y="128.3">0R</text>
<text x="263.7" y="130.8">0R</text>
<text x="273.8" y="128.8">SCI1_RX</text>
<text x="273.8" y="131.3">SCI1_TX</text>
<text x="305.6" y="126.3">GND</text>
<text x="132.4" y="137.4">220R @ 100M</text>
<text x="137.3" y="134.6">FB1</text>
<text x="150.9" y="134.8">C19</text>
<text x="159.8" y="134.8">C20</text>
<text x="166.1" y="134.8">C21</text>
<text x="175" y="134.8">C22</text>
<text x="249.7" y="136.2">R10</text>
<text x="263.7" y="135.9">0R</text>
<text x="304.3" y="136.4">+3V3</text>
<text x="138" y="141.5">+3V3</text>
<text x="150.9" y="139.9">4.7uF</text>
<text x="158.5" y="139.9">100nF</text>
<text x="166.1" y="139.9">4.7uF</text>
<text x="173.7" y="139.9">100nF</text>
<text x="148.1" y="146.6">GND</text>
<text x="155.7" y="149.1">+3V3</text>
<text x="164.6" y="144">DM</text>
<text x="164.6" y="146.6">DP</text>
<text x="96.1" y="155.5">+3V3</text>
<text x="138.8" y="150.4" transform="rotate(-90 138.8 150.4)">4.7K</text>
<text x="141.3" y="150.4" transform="rotate(-90 141.3 150.4)">4.7K</text>
<text x="143.8" y="150.4" transform="rotate(-90 143.8 150.4)">4.7K</text>
<text x="167.1" y="151.4">R11</text>
<text x="167.1" y="154">R15</text>
<text x="181.1" y="151.2">4.7K</text>
<text x="181.1" y="153.7">12K</text>
<text x="273.8" y="154.2">CPLD_TCK</text>
<text x="292.1" y="152.3">Blue</text>
<text x="292.1" y="150.1">D5</text>
<text x="311.1" y="153.5">Blue</text>
<text x="311.1" y="151.4">D6</text>
<text x="139" y="161.8" transform="rotate(-90 139 161.8)">R12</text>
<text x="141.6" y="161.8" transform="rotate(-90 141.6 161.8)">R13</text>
<text x="144.1" y="161.8" transform="rotate(-90 144.1 161.8)">R14</text>
<text x="157" y="159.3">GND</text>
<text x="249.7" y="159">R16</text>
<text x="249.7" y="161.6">R17</text>
<text x="263.7" y="158.8">470R</text>
<text x="263.7" y="161.3">470R</text>
<text x="273.8" y="156.7">CPLD_TDI</text>
<text x="100.2" y="165.2">C23</text>
<text x="273.8" y="164.4">CPLD_TDO</text>
<text x="273.8" y="166.9">CPLD_TMS</text>
<text x="100.2" y="170.3">100nF</text>
<text x="154.4" y="169.2">R18</text>
<text x="168.4" y="168.9">2.2K</text>
<text x="97.4" y="179.6">GND</text>
<text x="273.8" y="179.6">SUSPEED</text>
<text x="273.8" y="174.5">POWER_EN</text>
<text x="140.8" y="189.3">C24</text>
<text x="169.9" y="189.3">C25</text>
<text x="140.8" y="194.4">22pF</text>
<text x="169.9" y="194.4">22pF</text>
<text x="177.3" y="201.2">GND</text>
<text x="211.6" y="201.2">GND</text>
<text x="155.7" y="205">GND</text>
</g>
<g font-size="2.1" fill="#808080">
<text x="186.6" y="77.7">50</text>
<text x="186.6" y="80.2">49</text>
<text x="193.6" y="78.9">VREGIN</text>
<text x="193.6" y="81.4">VREGOUT</text>
<text x="228.7" y="83.9">ADBUS0</text>
<text x="241.9" y="82.7">16</text>
<text x="228.7" y="88.9">ADBUS2</text>
<text x="228.7" y="86.5">ADBUS1</text>
<text x="241.9" y="87.8">18</text>
<text x="241.9" y="85.3">17</text>
<text x="186.6" y="95.4">12</text>
<text x="228.7" y="94">ADBUS4</text>
<text x="228.7" y="91.5">ADBUS3</text>
<text x="241.9" y="95.4">22</text>
<text x="241.9" y="92.9">21</text>
<text x="241.9" y="90.4">19</text>
<text x="186.6" y="98">37</text>
<text x="186.6" y="100.5">64</text>
<text x="193.6" y="99.1">VCORE2</text>
<text x="193.6" y="101.6">VCORE3</text>
<text x="193.6" y="96.5">VCORE1</text>
<text x="228.7" y="101.6">ADBUS7</text>
<text x="228.7" y="99.1">ADBUS6</text>
<text x="228.7" y="96.5">ADBUS5</text>
<text x="241.9" y="100.5">24</text>
<text x="241.9" y="98">23</text>
<text x="228.7" y="106.7">ACBUS0</text>
<text x="241.9" y="105.6">26</text>
<text x="186.6" y="110.7">20</text>
<text x="186.6" y="113.2">31</text>
<text x="193.6" y="111.8">VCCIO1</text>
<text x="228.7" y="111.8">ACBUS2</text>
<text x="228.7" y="109.2">ACBUS1</text>
<text x="241.9" y="113.2">29</text>
<text x="241.9" y="110.7">28</text>
<text x="241.9" y="108.1">27</text>
<text x="186.6" y="115.8">42</text>
<text x="186.6" y="118.3">56</text>
<text x="193.6" y="114.3">VCCIO2</text>
<text x="193.6" y="116.9">VCCIO3</text>
<text x="193.6" y="119.4">VCCIO4</text>
<text x="228.7" y="119.4">ACBUS5</text>
<text x="228.7" y="116.9">ACBUS4</text>
<text x="228.7" y="114.3">ACBUS3</text>
<text x="241.9" y="118.3">32</text>
<text x="241.9" y="115.8">30</text>
<text x="228.7" y="124.5">ACBUS7</text>
<text x="228.7" y="121.9">ACBUS6</text>
<text x="241.9" y="123.4">34</text>
<text x="241.9" y="120.8">33</text>
<text x="187.8" y="131">4</text>
<text x="187.8" y="128.5">9</text>
<text x="193.6" y="129.6">VPLL</text>
<text x="228.7" y="129.6">BDBUS0</text>
<text x="241.9" y="131">39</text>
<text x="241.9" y="128.5">38</text>
<text x="193.6" y="132.1">VPHY</text>
<text x="228.7" y="137.2">BDBUS3</text>
<text x="228.7" y="134.6">BDBUS2</text>
<text x="228.7" y="132.1">BDBUS1</text>
<text x="241.9" y="136.1">41</text>
<text x="241.9" y="133.5">40</text>
<text x="187.8" y="143.7">7</text>
<text x="228.7" y="142.3">BDBUS5</text>
<text x="228.7" y="139.7">BDBUS4</text>
<text x="241.9" y="143.7">45</text>
<text x="241.9" y="141.2">44</text>
<text x="241.9" y="138.6">43</text>
<text x="187.8" y="146.2">8</text>
<text x="193.6" y="144.8">DM</text>
<text x="193.6" y="147.3">DP</text>
<text x="228.7" y="147.3">BDBUS7</text>
<text x="228.7" y="144.8">BDBUS6</text>
<text x="241.9" y="146.2">46</text>
<text x="186.6" y="151.3">14</text>
<text x="187.8" y="153.9">6</text>
<text x="193.6" y="152.4">RESET</text>
<text x="193.6" y="155">REF</text>
<text x="228.7" y="155">BCBUS1</text>
<text x="228.7" y="152.4">BCBUS0</text>
<text x="241.9" y="153.9">52</text>
<text x="241.9" y="151.3">48</text>
<text x="111.6" y="161.5">8</text>
<text x="135.2" y="161.5">1</text>
<text x="186.6" y="158.9">63</text>
<text x="186.6" y="161.5">62</text>
<text x="193.6" y="160">EECS</text>
<text x="228.7" y="160">BCBUS3</text>
<text x="228.7" y="157.5">BCBUS2</text>
<text x="241.9" y="161.5">55</text>
<text x="241.9" y="158.9">54</text>
<text x="241.9" y="156.4">53</text>
<text x="111.6" y="164">7</text>
<text x="111.6" y="166.6">6</text>
<text x="117.4" y="162.6">VCC</text>
<text x="117.4" y="165.1">NC</text>
<text x="117.4" y="167.7">ORG</text>
<text x="127" y="167.7">DIN</text>
<text x="127.6" y="162.6">CS</text>
<text x="127.7" y="165.1">SK</text>
<text x="135.2" y="164">2</text>
<text x="135.2" y="166.6">3</text>
<text x="186.6" y="164">61</text>
<text x="193.6" y="162.6">EECLK</text>
<text x="193.6" y="165.1">EEDATA</text>
<text x="228.7" y="167.7">BCBUS6</text>
<text x="228.7" y="165.1">BCBUS5</text>
<text x="228.7" y="162.6">BCBUS4</text>
<text x="241.9" y="166.6">58</text>
<text x="241.9" y="164">57</text>
<text x="111.6" y="169.1">5</text>
<text x="117.4" y="170.2">GND</text>
<text x="124.7" y="170.2">DOUT</text>
<text x="135.2" y="169.1">4</text>
<text x="187.8" y="171.6">2</text>
<text x="193.6" y="172.7">OSCI</text>
<text x="228.7" y="170.2">BCBUS7</text>
<text x="241.9" y="169.1">59</text>
<text x="186.6" y="179.3">13</text>
<text x="187.8" y="176.7">3</text>
<text x="193.6" y="177.8">OSCO</text>
<text x="202.2" y="179.8" transform="rotate(-90 202.2 179.8)">GNDA</text>
<text x="207.3" y="179.8" transform="rotate(-90 207.3 179.8)">GND8</text>
<text x="209.8" y="179.8" transform="rotate(-90 209.8 179.8)">GND7</text>
<text x="212.3" y="179.8" transform="rotate(-90 212.3 179.8)">GND6</text>
<text x="214.9" y="179.8" transform="rotate(-90 214.9 179.8)">GND5</text>
<text x="217.4" y="179.8" transform="rotate(-90 217.4 179.8)">GND4</text>
<text x="220" y="179.8" transform="rotate(-90 220 179.8)">GND3</text>
<text x="222.5" y="179.8" transform="rotate(-90 222.5 179.8)">GND2</text>
<text x="225" y="179.8" transform="rotate(-90 225 179.8)">GND1</text>
<text x="229.1" y="175.3">PWREN</text>
<text x="241.9" y="179.3">36</text>
<text x="241.9" y="174.2">60</text>
<text x="193.6" y="180.4">TEST</text>
<text x="221.4" y="185.6" transform="rotate(-90 221.4 185.6)">5</text>
<text x="223.9" y="185.6" transform="rotate(-90 223.9 185.6)">1</text>
<text x="227" y="180.4">SUSPEED</text>
<text x="201.1" y="186.8" transform="rotate(-90 201.1 186.8)">10</text>
<text x="206.2" y="186.8" transform="rotate(-90 206.2 186.8)">51</text>
<text x="208.7" y="186.8" transform="rotate(-90 208.7 186.8)">47</text>
<text x="211.2" y="186.8" transform="rotate(-90 211.2 186.8)">35</text>
<text x="213.8" y="186.8" transform="rotate(-90 213.8 186.8)">25</text>
<text x="216.3" y="186.8" transform="rotate(-90 216.3 186.8)">15</text>
<text x="218.9" y="186.6" transform="rotate(-90 218.9 186.6)">11</text>
</g>
<g font-size="1.8" fill="#808080">
<text x="191.3" y="74.3">U2</text>
<text x="195.1" y="74.3">FT2232HL</text>
<text x="115.5" y="158">U3</text>
<text x="121.3" y="158">93LC56C-I/SN</text>
<text x="153" y="177.7">Y1</text>
<text x="158.7" y="177.7">12M</text>
</g>
</svg>
